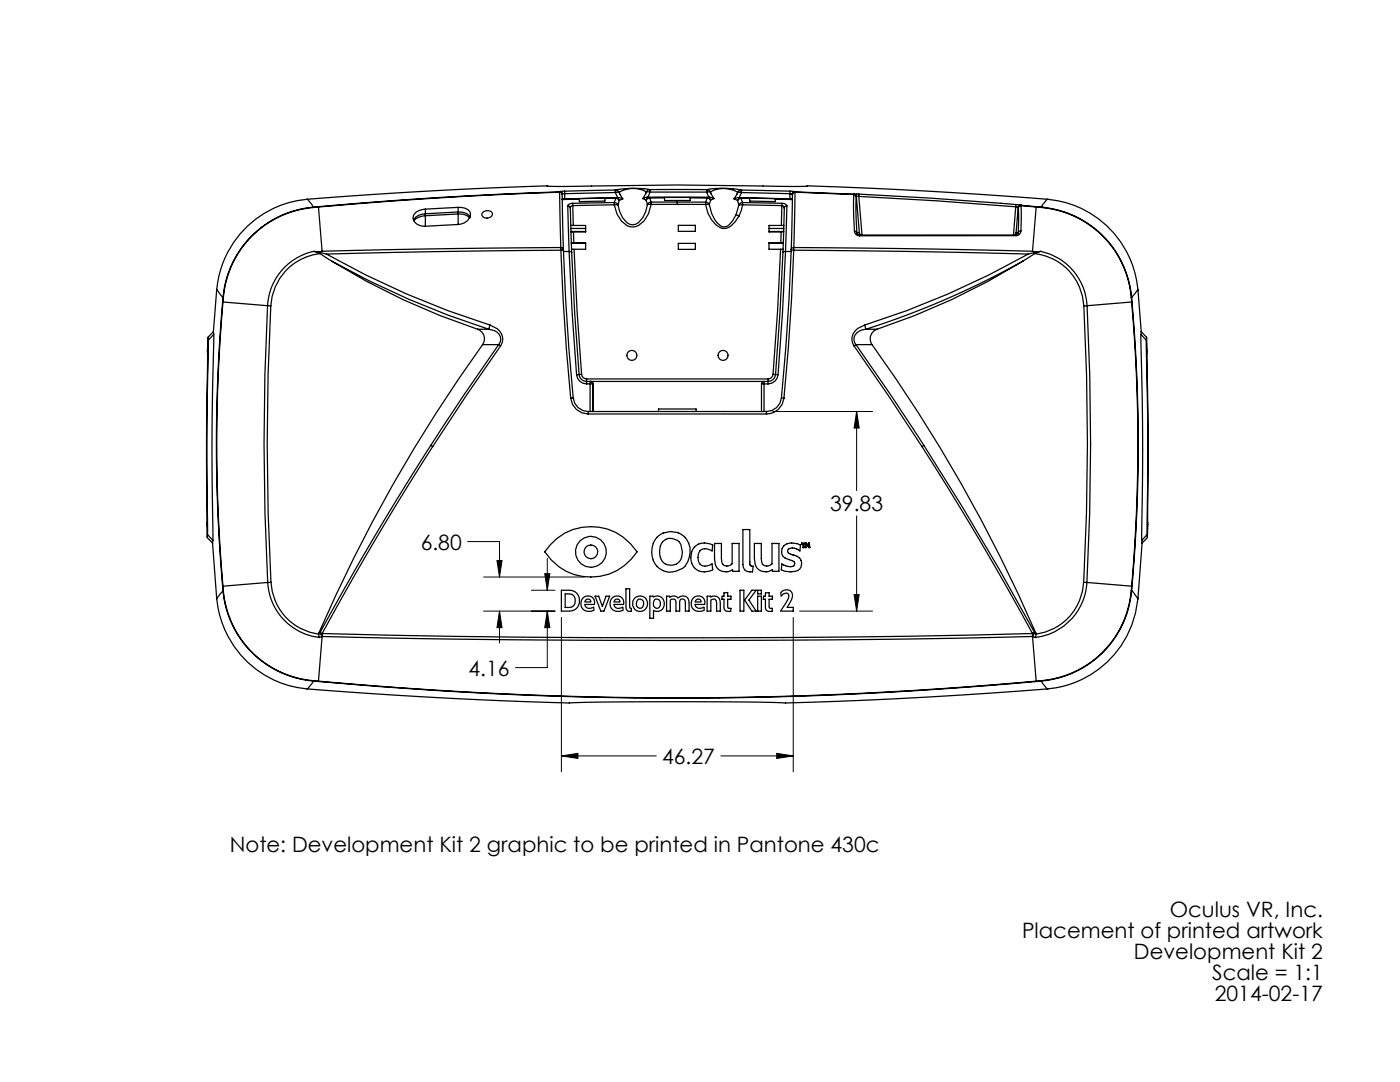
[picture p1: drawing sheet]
<svg xmlns="http://www.w3.org/2000/svg" width="279mm" height="216mm" viewBox="0 0 279 216" stroke-linecap="round" stroke-linejoin="round" font-family="sans-serif">
<g fill="none" stroke="#000" stroke-width=".2">
<path d="M154.2 82.1h19.9M171 82.1l.5 3.3h-1zM171 82.1v15.8M93.3 108.1h6.4v7M96.5 115.1h20.2M99.2 111.8h1l-.5 3.3zM106 117.8h4.8M108.7 114.5h1l-.5 3.3zM109.2 111.4v6.4M170.5 118.6h1l-.5 3.3zM171 102.9v19M96.5 121.9h14.3"/>
<path d="M99.7 121.9l.5 3.3h-1zM99.7 121.9v6.4M109.2 121.9l.5 3.3h-1zM109.2 121.9v11.3h-6.3M112 123.2v30.8M158.3 123.2v30.8M159.6 121.9h14.5M112 150.8l3.3-.5v1zM112 150.8h19M143.9 150.8h14.4M155 150.3l3.3 .5-3.3 .5z"/>
</g>
<g fill="none" stroke="#000" stroke-width=".25">
<path d="M61.4 39.8a877.6 877.6 0 0 1 48.2-2.6h5.1a947.3 947.3 0 0 1 39.3 0h5.3l1.9-.1a1018.5 1018.5 0 0 1 43.9 2.4l3.9 .3M61.4 39.8a19.9 19.9 0 0 0-18.1 18M61.4 39.8l.8 1 .2 .5M111.7 38.3l-24.6 1.1-23.6 1.8M111.7 38.3l.3 .1 .2 .4M111.7 38.3h.1M111.7 38.3l.4 .2 .1 .3M111.7 38.3l.2 11.1M111.7 38.3l-20.2 1-14.2 .9-13.7 1.1M111.7 38.2l.3 .2 .2 .3M111.7 38.2v.1M112.2 38.7v.1"/>
<path d="M112.2 38.8l.2 11M112.2 38.7h.1M112.7 38.6l-.5 .1M112.7 38.6v1.1M112.7 38.1l-1 .1M112.7 38.1v.5M115.6 39.7l-3.4 .1 .5-.1M122.8 38.4l.5 1M122.8 38.4l-10.1 .2M122.8 37.9l-10.1 .2M122.8 37.9v.5M122.8 37.9l.1 .5"/>
<path d="M122.8 37.9l.5 .1 .3 .4M122.9 38.4h-.1M122.9 39.6l.4 .1 .3 .3M122.9 39.6h-2.2v.5l-5.1 .1v-.5l-3.4 .1M122.9 39.6l-.3 .8M122.9 39.5l.4 .1 .3 .4M122.9 39.5v.1M122.9 39.5h-2.2M123.4 39.4l.9 .3M123.4 39.4l-.5 .1M123.4 39.4l-10.7 .3M123.6 38.4l.7 1.3"/>
<path d="M123.6 38.4h-.7M123.6 40l-.3 .9M124.3 39.7l-.7 .3M128.3 39.6l.7 .3M129 39.9l.2 .9M129 38.3l-1-.4-1.4-.3a5.3 5.3 0 0 0-3 .8M129 38.3l-.7 1.3M129.2 39.4l-.9 .2M129.2 39.4h.4M129.2 39.4h12.3M129.6 39.4l-.4 .1-.2 .4M129.6 39.4v.1"/>
<path d="M129.6 39.4h11.6M129.6 39.5l-.3 .1-.3 .3M129.6 39.5l.4 .8M129.6 39.5h3v.5h5.1v-.5h3.4M129.7 38.3h-.7M129.7 38.3h.1M129.7 37.8h.1M129.7 37.8a20.2 20.2 0 0 0-6.9 .1M129.7 37.8v.5M129.7 37.8l-.5 .2-.2 .3M129.7 37.8h11.3M129.7 38.3l-.4 1.1"/>
<path d="M129.7 38.3h11.3M141 38.3l.5 1.1M141 37.8h.1M141 37.8v.5M141.1 37.8a20.1 20.1 0 0 1 6.9 .1M141.1 37.8v.5M141.1 37.8l.4 .2 .3 .3M141.1 38.3h.7M141.1 38.3h-.1M141.1 39.5l.4 .1 .3 .3M141.1 39.5l-.3 .8M141.2 39.4l.4 .2 .2 .3"/>
<path d="M141.2 39.4l-.1 .1M141.5 39.4h.1M141.6 39.4l.9 .2M141.6 39.4h-.4M141.8 38.3l.7 1.3M141.8 38.3a5.3 5.3 0 0 1 5.4 .1M141.8 39.9l-.2 .9M142.5 39.6l-.7 .3M146.5 39.7l.7 .3M147.2 40l.3 .9M147.2 38.4l-.7 1.3M147.2 38.4h.7"/>
<path d="M147.2 38.4h.1M147.4 39.4l-.9 .3M147.4 39.4l.5 .1M147.4 39.4h.1M147.5 39.4l10.1 .3M147.9 39.5l-.5 .2-.2 .3M147.9 39.5h1.7M147.9 39.5v.1M147.9 39.6l-.4 .1-.3 .3M147.9 39.6l.3 .8M147.9 39.6h1.7M147.9 38.4h.1"/>
<path d="M148 37.9l9.7 .2M148 37.9l-.1 .5M148 37.9v.5M148 37.9l-.5 .1-.3 .4M148 38.4l-.5 1M148 38.4l9.7 .2M157.6 39.7l.5 .1-8.5-.3v.6l5.1 .1v-.5l3.4 .1M157.7 38.6l.4 .1M157.7 38.6l-.1 1.1M157.7 38.1l1 .1M157.7 38.1v.5M158.1 38.8l-.2 11"/>
<path d="M158.1 38.7v.1M158.7 38.3l-.4 .2-.2 .3M158.7 38.3l-.3 11.1M158.7 38.3l11.7 .5M158.7 38.3l-.4 .1-.2 .4M158.7 38.3l11.7 .4M158.7 38.3h.1M158.7 38.2l-.4 .2-.2 .3M158.7 38.2v.1M170.4 38.8l-.1 3.1 .2 4.2M170.4 38.8l.3 .1 .2 .3M170.4 38.7l.3 .2 .2 .3"/>
<path d="M170.4 38.7v.1M170.4 38.7l.4 .2 .1 .3M170.4 38.7h.1M170.9 39.2l-.1 3 .2 4.2M170.9 39.2h.1M170.9 39.2l.6 7.2M171.4 39.2h-.5M171.4 39.2l15.6 .9 15.7 1.2M171.4 39.2l.6 7.7M171.4 38.7a823.5 823.5 0 0 1 31.4 2.1M171.4 38.7h-1M171.4 38.7v.5"/>
<path d="M209 39.8l-.6 .7a.6 .6 0 0 0-.3 .9l-1.3-.2M209 39.8a19.9 19.9 0 0 1 18.1 18M43.3 57.8l-.7 8.4M43.3 57.8h.1M43.3 57.8l1.2 1.6M44.5 59.4l-.1 .9M44.6 59.3l-.1 1M44.6 59.3l-.1 .1M62.4 41.4a19.7 19.7 0 0 0-17.8 17.9M62.4 41.3v.1M62.4 41.3a19.8 19.8 0 0 0-17.9 18.1M62.7 50.2a11.7 11.7 0 0 0-9.3 10.8"/>
<path d="M62.7 50.2l1.1 .4M62.7 50.2l.6 .1M63.3 50.3l.5 .3M63.4 50.3l2.8 1.8M63.4 50.3h-.1M63.4 50.3h.2M63.5 41.2l-1.1 .1M63.5 41.2l.1 .1M63.6 41.3l.7 8.8M63.6 41.3l-1.2 .1M63.6 50.3l1.5 .4M63.8 50.6a11.1 11.1 0 0 0-9.8 10.4"/>
<path d="M64.3 50.1l-.7 .2M65.1 50.7a169.7 169.7 0 0 0 32.7 14.2M66.2 52.1a137.9 137.9 0 0 0 29.1 13.6M66.2 52.1a170.9 170.9 0 0 0 31.3 13.6M84.9 41.7a2.87 2.87 0 0 0-2.4 1.2 1.73 1.73 0 0 0 1.7 2.2l.7 .1M84.9 41.7v3.5M91.4 42.7h.5a2.6 2.6 0 0 1 1.8 .7M91.4 42.7l-6.8 .4a3.3 3.3 0 0 0-2 .9M91.4 42.7v2.1M91.4 41.4l-6.5 .3M91.4 44.8l-6.5 .4M91.4 41.4a2.22 2.22 0 0 1 2.5 1.3 2.4 2.4 0 0 1-2.5 2.1"/>
<path d="M91.4 42.3l-6.5 .4a2.67 2.67 0 0 0-2.4 1.2M91.4 42.3a2.94 2.94 0 0 1 2.2 .7l.2 .5M91.4 42.3v.4M91.4 41.4v.9M96.4 42.3a1.22 1.22 0 0 1 1.9 .4 1.13 1.13 0 0 1-1 .8 1.13 1.13 0 0 1-1.1-.6zM111.9 49.4v.5M111.9 49.4l-27.8 .3-19.8 .4M111.9 49.4l.4 .1 .1 .3M111.9 49.9l-26.9 .3-19.9 .5M111.9 49.9l.5 9.9 .6 9.8 .9 9.8M112.4 49.8l-.5 .1M112.4 49.8l.5 9.9 .6 9.8 .9 9.9"/>
<path d="M113.3 41.1l.3 9.1M113.3 41.1l.4 .1 .1 .3M113.6 50.2h-1.1M113.6 50.2l.6 12.3 .9 12.3M113.6 50.2l.5 .2M113.8 41.5l.3 8.9M113.9 45h3v.6M113.9 45.6h3M113.9 46.2h3M113.9 46.3h.5M114 48.5h2.9M114.1 50.4l.6 12.1 .9 12.2"/>
<path d="M114.3 40.6l-.7 .1-.3 .4M114.3 40.6v.4M114.3 41l-.3 .2-.2 .3M114.3 41l.1 4M114.4 46.3l.1 2.2M114.5 48.5h-.5M114.5 48.5h2.4v1.2h-2.8M114.6 49.7l.6 12.5 .9 12.5M116.9 45.6v.7h-2.5M122.6 40.4l.4 .1 .3 .4M122.6 40.4v.5M122.6 40.4l-8.3 .2"/>
<path d="M122.6 40.9h.7M122.6 40.9l-8.3 .1M129.2 40.8a5 5 0 0 1-2.3 3.9l-.6 .2-.6-.1a4.9 4.9 0 0 1-2.4-3.9M129.9 40.8h.1M129.9 40.8h-.7M130 40.3l-.1 .5M130 40.3v.5M130 40.3l-.5 .2-.3 .3M130 40.8a5.1 5.1 0 0 1-3.1 4.4 2.71 2.71 0 0 1-2.9-1.1l-.9-1.4-.5-1.8M135.2 40.3v.5M135.2 40.3h-5.2M135.2 40v.3"/>
<path d="M135.2 40.8h-5.2M135.2 40.8h5.6M135.2 40.3h5.6M135.4 48.6h3.4v1.2h-3.4zM135.4 45h3.4v1.2h-3.4zM140.8 40.8a5.7 5.7 0 0 0 3.5 4.8 2.69 2.69 0 0 0 2.4-1.3l.8-1.2M140.8 40.8h.8M140.8 40.3l.5 .2 .3 .3M140.8 40.3v.5M141.6 40.8a7.4 7.4 0 0 0 1 2.9l.1 .2a2.81 2.81 0 0 0 2 1.4 2.32 2.32 0 0 0 1.5-1.2l.7-1.3M146.9 42.8l.6 .3M147.5 40.9l-.6 1.9"/>
<path d="M148.2 40.9l-.7 2.2M148.2 40.9h-.7M148.2 40.9l7.8 .1M148.2 40.4l7.8 .2M148.2 40.4v.5M148.2 40.4l-.5 .2-.2 .3M153.5 45.6v.7h2.4M153.5 48.5h2.8M153.5 45.6h2.9M153.5 46.2h2.9M155.8 49.7l-.6 12.5-.9 12.5M155.8 48.5h.5"/>
<path d="M155.8 48.5h-2.3v1.2h2.8M155.9 46.3l-.1 2.2M156 41l.4 .2 .1 .3M156 41l-.1 4M156 40.6l.8 .1 .2 .4M156 40.6v.4M156.3 50.4l-.6 12.1-.9 12.2M156.4 46.3h-.5M156.4 45h-2.9v.6M156.5 41.5l-.2 8.9M156.8 50.2l-.6 12.3-.9 12.3M156.8 50.2l-.5 .2"/>
<path d="M156.8 50.2h1.1M157 41.1l-.2 9.1M157 41.1l-.3 .1-.2 .3M157.9 49.8l-.4 9.9-.7 9.8-.9 9.9M157.9 49.8l.5 .1M158 49.6v.2M158.4 49.9l-.4 9.9-.7 9.8-.8 9.8M158.4 49.9l26.9 .3 19.9 .5M158.4 49.4v.5M158.4 49.4l27.8 .3 19.9 .4M158.4 49.4l-.4 .1-.1 .3M170.5 46.1l.3 .6 .7 .3"/>
<path d="M170.5 46.1l.4 .1 .1 .2M171 46.4l.1 .3 .4 .2M171 46.4h.5M171.5 46.9v.1M171.5 46.9h31.2M171.5 46.4l.4 .5M202.7 41.3l.5 .1M202.7 41.3l-.4 5.6M202.7 46.9l.1 .1M202.8 40.8l.9 .1M202.8 40.8l-.1 .5M202.8 47h-31.3"/>
<path d="M202.8 46.4l-.4 .5M202.8 46.4h.4M203.2 41.4h.1M203.2 41.4l-.4 5M203.2 46.4l-.1 .3-.4 .2M203.2 41.4v5M203.3 41.2v.1M203.3 41.2l-.1 .2M203.3 41.3l-.1 .1M203.5 41l-.2 .2M203.7 40.9l-.3 .2-.2 .3M203.7 40.9l.1 .1"/>
<path d="M203.7 46.1a.96 .96 0 0 1-.9 .9M203.7 46.1l-.3 .1-.2 .2M203.8 41l-.1 5.1M203.8 41l-.5 .3M203.8 41l3.1 .3M203.8 41h-.3M203.8 41h.1M203.8 41l3 .2M204.2 52.1a137.8 137.8 0 0 1-29.2 13.6M204.2 52.1a170.5 170.5 0 0 1-31.4 13.6M205.2 50.7a169.7 169.7 0 0 1-32.6 14.2M206.1 50.1l.7 .2"/>
<path d="M206.5 50.6a11.1 11.1 0 0 1 9.8 10.4M206.8 50.3l-1.6 .4M206.8 41.2l-.7 8.9M206.9 41.3l2.4 .3a19.6 19.6 0 0 1 6.8 2.4 19.6 19.6 0 0 1 9.7 15.3M206.9 41.3a19.7 19.7 0 0 1 16.6 10.3 19.9 19.9 0 0 1 2.3 7.8M206.9 50.3l-2.7 1.8M206.9 50.3h.1M206.9 50.3h-.1M207 50.3l-.5 .3M207.7 50.2l-1.2 .4M207.7 50.2a11.7 11.7 0 0 1 9.3 10.8M207.7 50.2l-.7 .1"/>
<path d="M225.8 59.3v1M225.8 59.3v.1M225.8 59.4l.1 .9M227.1 57.8l-1.3 1.6M227.1 57.8l.7 8.4M41.4 70l-.2 19.7 .2 17.4M41.5 67.5l-.1 2.5M41.6 67.9v.8a811 811 0 0 0-.2 38M42.6 66.2v.5M42.6 66.2l-1.1 1.1 .1 .6M42.6 66.7l-.3 20.6 .2 20.5M42.6 66.7l-1 1.2"/>
<path d="M44.4 60.3a324.8 324.8 0 0 0 0 56.7M44.4 60.3h.1M44.5 60.3a324.1 324.1 0 0 0 0 56.7M44.5 60.3l8.9 .7M53.4 61a531.8 531.8 0 0 0 0 55.2M53.4 61h.6M54 61a518.3 518.3 0 0 0 .1 55.2M95.3 65.7a2 2 0 0 1 1 3.1M95.3 65.7h2.2M96.3 68.8a309.6 309.6 0 0 0-32.7 57.5M96.3 68.8h3.2M97.5 65.7a2.28 2.28 0 0 1 2.4 2l-.1 .6-.3 .5"/>
<path d="M97.8 64.9a2.88 2.88 0 0 1 2.4 3.5l-.3 .6M97.8 64.9l-.3 .8M99.5 68.8l-6.9 9.9-6.6 10.2M99.5 68.8l.4 .2M99.9 69l-6.8 9.9-6.8 10.2M113.9 79.4a3.5 3.5 0 0 0 3.5 3.2M114.4 79.4h-.5M114.4 79.4a3 3 0 0 0 3 2.7M115.1 74.8a2 2 0 0 0 2 1.8M115.6 74.7l-.5 .1M115.6 74.7a1.5 1.5 0 0 0 1.5 1.4M116.1 74.7h-.5"/>
<path d="M116.1 74.7a1 1 0 0 0 1 .9M117.1 76.1v.5M117.1 75.6v.5M117.1 76.1h36.2M117.1 75.6h36.2M117.8 76.6h.5M117.8 76.6v-.5l.3 .2 .2 .3M117.8 76.6h-.7M117.8 76.6v5.5M117.9 76.1l.3 .1 .2 .4M118.3 76.6v5.5M118.3 76.6h.1"/>
<path d="M118.4 76.6v5.5M152 76.6v5.5M152.5 76.6v5.5M152.5 76.6h-.5M152.5 76.6v-.5l-.4 .2-.1 .3M152.5 76.6h.8M153.3 76.1v.5M153.3 75.6v.5M154.3 74.7h.5M154.3 74.7a1 1 0 0 1-1 .9M154.8 74.7a1.5 1.5 0 0 1-1.5 1.4M154.8 74.7l.5 .1"/>
<path d="M155.3 74.8a2 2 0 0 1-2 1.8M155.9 79.4a3 3 0 0 1-2.9 2.7M155.9 79.4h.6M156.5 79.4a3.5 3.5 0 0 1-3.5 3.2M170.4 69l6.9 9.9 6.7 10.2M170.8 68.8l6.9 9.9 6.7 10.2M170.8 68.8l-.4 .2M170.8 68.8h3.2M172.6 64.9a3.1 3.1 0 0 0-2.6 2.9l.4 1.2M172.6 64.9l.2 .8M172.8 65.7l-.6 .1a2.24 2.24 0 0 0-1.8 2.1l.4 .9M172.8 65.7h2.2"/>
<path d="M174 68.8a309.6 309.6 0 0 1 32.7 57.5M175 65.7a2 2 0 0 0-1 3.1M216.3 61a518.2 518.2 0 0 1 0 55.2M217 61h-.7M217 61a531.7 531.7 0 0 1-.1 55.2M225.8 60.3l-8.8 .7M225.8 60.3a324 324 0 0 1 .1 56.7M225.9 60.3a324.6 324.6 0 0 1 0 56.7M225.9 60.3h-.1M227.7 66.7v.3a786.7 786.7 0 0 1 .2 40.8M227.7 66.7l1.1 1.2M227.8 66.2l-.1 .5"/>
<path d="M227.8 66.2l1 1.1v.6M228.8 67.9l.3 19.5-.2 19.3M228.8 67.5l.2 2.5 .1 15.4v19.3M86 88.9l.3 .2M86 88.9l-1 1.4a593.4 593.4 0 0 0-21.1 35.9M86.3 89.1a592.5 592.5 0 0 0-22 37.3M117.4 82.6h35.6M117.4 82.1v.5M117.4 82.1h35.6M131.4 82.1v-.5h7.5v.5M153 82.1v.5M184 89.1a593.1 593.1 0 0 1 22.1 37.3"/>
<path d="M184.4 88.9l-.4 .2M184.4 88.9l7.6 12.2 7.4 12.5 7.1 12.6M41.4 106.7l1.1 1.1M41.4 106.7v.6l1 1.1M42.4 108.4l.8 11.1M42.5 107.8l-.1 .6M43.2 119.5a19.9 19.9 0 0 0 18.2 18M44.4 117l.1 .9M44.5 117l.1 .9M44.5 117h-.1M44.5 117.9a19.8 19.8 0 0 0 18 18M44.5 117.9h.1"/>
<path d="M44.5 117.9l-1.3 1.6M44.6 117.9a19.7 19.7 0 0 0 17.9 17.9M53.4 116.2l-8.9 .8M53.4 116.2a11.7 11.7 0 0 0 10.3 11M54.1 116.2a11 11 0 0 0 9.5 10.4M54.1 116.2h-.7M109.9 108.7a10.9 10.9 0 0 1 17.2 1.4 11 11 0 0 1-18.4 0zM112 117.8a3.5 3.5 0 0 1 3.1 .5l.4 .7 .1 .8a2.01 2.01 0 0 1-2 2.1h-1.6zM112.8 118.5h.8a1.36 1.36 0 0 1 1.2 1.4 1.36 1.36 0 0 1-1.2 1.3h-.8zM116.3 119.4a1.34 1.34 0 0 1 1.7-.4 1.34 1.34 0 0 1 .6 1.6h-1.9l.1 .4 .5 .4h.6l.6-.3v.7a1.94 1.94 0 0 1-1.9 0l-.3-.3a1.64 1.64 0 0 1 0-2.1zM116.9 119.7a.57 .57 0 0 1 .7-.2 .57 .57 0 0 1 .3 .6h-1.2zM118.8 119h.7l.7 2 .7-2h.8l-1.2 2.9h-.6z"/>
<path d="M122.1 119.4a1.34 1.34 0 0 1 1.7-.4 1.34 1.34 0 0 1 .6 1.6h-1.9l.1 .4 .5 .4h.6l.6-.3v.7a1.94 1.94 0 0 1-1.9 0l-.3-.3a1.64 1.64 0 0 1 0-2.1zM122.8 119.7a.57 .57 0 0 1 .6-.2 .57 .57 0 0 1 .3 .6h-1.2zM124.9 117.5h.8v3.4a.32 .32 0 0 0 0 .4 .32 .32 0 0 0 .3 .1v.6a.79 .79 0 0 1-1.1-.8zM127.2 119.8l.6-.3 .5 .3a1.01 1.01 0 0 1-.7 1.6l-.4-.3-.2-.3v-.4zM129.7 119h.6l.1 .1a1.54 1.54 0 0 1 2 .6 1.54 1.54 0 0 1-.4 2l-.1 .1a1.44 1.44 0 0 1-1.5 0v1.6h-.7zM130.6 119.7l.4-.2 .5 .2a1.1 1.1 0 0 1-.1 1.6l-.4 .1a1.08 1.08 0 0 1-.4-1.7zM131.2 107.2a3.9 3.9 0 0 1 4.8-.6 3.9 3.9 0 0 1 1.6 4.6 3.7 3.7 0 0 1-4.7 2.9 4.2 4.2 0 0 1-1.7-6.9zM132.4 107.9a2.18 2.18 0 0 1 3.5 .8 2.87 2.87 0 0 1-1 3.9 2.35 2.35 0 0 1-2.5-.3 2.35 2.35 0 0 1-.8-2.4 2.68 2.68 0 0 1 .8-2zM133 119h.6l.1 .2a1.15 1.15 0 0 1 1.6 .2 1.23 1.23 0 0 1 1.5-.4 1.23 1.23 0 0 1 .7 1.3v1.6h-.7l-.1-2-.2-.3h-.6l-.3 .5v1.8h-.7l-.1-2.2a.65 .65 0 0 0-1 .1v2.1h-.8zM138.3 119.4a1.34 1.34 0 0 1 1.7-.3 1.34 1.34 0 0 1 .6 1.5h-1.9a1.15 1.15 0 0 0 1.7 .6l.1-.1v.7a1.94 1.94 0 0 1-1.9 0l-.3-.3a1.64 1.64 0 0 1 0-2.1zM138.6 109.2a2.94 2.94 0 0 1 3.6-.4l-.1 1.1a1.69 1.69 0 0 0-2.7 .6 1.91 1.91 0 0 0 .8 2.4 2.26 2.26 0 0 0 1.9-.4l.1 1.2a2.87 2.87 0 0 1-3.4-.2 2.87 2.87 0 0 1-.8-3.4zM138.9 119.7a.57 .57 0 0 1 .7-.2 .57 .57 0 0 1 .3 .6h-1.2z"/>
<path d="M141.1 119h.7v.1a1.22 1.22 0 0 1 1.4 0 1.22 1.22 0 0 1 .5 1.2v1.6h-.7v-1.6l-.1-.6a.67 .67 0 0 0-1 .1v2.1h-.8zM142.6 108.4h1.4l.1 3.8a1.14 1.14 0 0 0 .9 .8 1.14 1.14 0 0 0 1.1-.5v-4.1h1.4v5.6h-1.3v-.3a2.27 2.27 0 0 1-2.6 .1 2.27 2.27 0 0 1-1-2.4zM144.5 118.3l.7-.1v.8h.7v.6h-.7v1.3a.42 .42 0 0 0 .2 .5 .42 .42 0 0 0 .5 0l-.1 .6h-.5a.74 .74 0 0 1-.8-.8v-1.6h-.4v-.6h.4zM147.7 117.8h.8v4.1h-.8zM148.3 105.7h1.3v6.4a.6 .6 0 0 0 .5 .9h.2l-.1 1.1a1.46 1.46 0 0 1-1.9-1.4zM150.1 117.8h.8l-1.4 1.9 1.4 2.2h-.8l-1.5-2.2zM150.6 108.4h1.3l.1 3.8a1.14 1.14 0 0 0 1 .8 1.14 1.14 0 0 0 1.1-.5v-4.1h1.4v5.6h-1.3l-.1-.3a2.27 2.27 0 0 1-2.5 .1 2.27 2.27 0 0 1-1-2.4zM151.2 119h.8v2.9h-.8zM151.2 117.8h.8v.7h-.8zM152.8 118.3l.7-.1v.8h.6v.6h-.6v1.3a.42 .42 0 0 0 .1 .5 .42 .42 0 0 0 .5 0v.6h-.5a.74 .74 0 0 1-.8-.8v-1.6h-.5l.1-.6h.4zM156 118.1a1.29 1.29 0 0 1 1.8-.2 1.29 1.29 0 0 1 .1 1.9l-.8 1.4h1.2v.7h-2.5l1.4-2.2a.81 .81 0 0 0-.3-1.4l-.6 .2-.4 .5-.1-.7zM156.5 108.9a2.92 2.92 0 0 1 3.3-.1l-.2 1.1-.1-.1a1.68 1.68 0 0 0-2.3 0 1.13 1.13 0 0 0 1.3 1 1.64 1.64 0 0 1 1.5 1.4 1.64 1.64 0 0 1-1.2 1.8l-1 .1-1.2-.1-.7-.3 .1-1.2 .2 .1a2.13 2.13 0 0 0 2.3 .2 .69 .69 0 0 0 0-.7 .69 .69 0 0 0-.7-.3l-.3-.1a1.61 1.61 0 0 1-1.4-1.1 1.61 1.61 0 0 1 .4-1.7z"/>
<path d="M160 108.4h.7v.2h-.3v.7h-.2v-.7h-.2zM160.8 108.4l.4 .3 .3-.3 .1 .9h-.2v-.6l-.2 .4-.3-.4v.6h-.2zM161.1 109.1h.1M216.3 116.2a11 11 0 0 1-9.5 10.4M216.3 116.2h.6M216.9 116.2l9 .8M216.9 116.2a11.7 11.7 0 0 1-10.3 11M225.8 117.9a19.7 19.7 0 0 1-18 17.9M225.8 117.9a20.2 20.2 0 0 1-1.3 5.7l-1.2 2.4-1.6 2.4-1.8 2-2.4 1.9a19.9 19.9 0 0 1-9.7 3.6M225.8 117.9h.1M225.8 117.9l1.3 1.6M225.9 117l-.1 .9"/>
<path d="M225.9 117h.1M227.1 119.5a19.9 19.9 0 0 1-18.1 18M227.9 107.8v.6M227.9 108.4l-.8 11.1M228.9 106.7l-1 1.1M228.9 106.7l.1 .6-1.1 1.1M229.1 104.7l-.1 2.4M61.4 137.5l15.6 1.1 17.3 1a325.6 325.6 0 0 0 30.9 .4l24.4 .1a240.2 240.2 0 0 0 24.8-.5l17.7-.9 16.9-1.2M62.5 135.8v.1M62.5 135.8l1.1 .1M62.5 135.9l-1.1 1.6M62.5 135.9l1 .1"/>
<path d="M63.5 136a780.3 780.3 0 0 0 95.1 2.9 824.7 824.7 0 0 0 48.2-2.9M63.6 135.9a771.3 771.3 0 0 0 143.2 0M63.6 135.9l-.1 .1M63.6 126.6l.1 .6M63.6 126.3v.3M63.9 126.2l.4 .2M63.9 126.2l.4 .8M63.9 126.2l-.3 .1M64.3 127l-.7 8.9M64.3 127l-.6 .2M64.3 126.4a2971.6 2971.6 0 0 0 117 .6l24.8-.6M64.3 126.4v.6"/>
<path d="M206.1 126.4v.6M206.1 127l-33 .6-35.8 .2a2532.6 2532.6 0 0 1-73-.8M206.1 127l.7 8.9M206.1 127l.5 .2M206.5 126.2l-.4 .2M206.5 126.2l-.4 .8M206.5 126.2l.2 .1M206.7 126.3l.1 .3M206.8 126.6l-.2 .6M206.8 135.9v.1M207.8 135.9l1.2 1.6M207.8 135.9l-1 .1"/>
<path d="M207.8 135.8v.1M207.8 135.8l-1 .1"/>
<circle cx="126.1" cy="70.9" r="1"/>
<circle cx="144.3" cy="70.9" r="1"/>
<circle cx="117.9" cy="110.1" r="1.36"/>
<circle cx="117.9" cy="110.1" r="3.1"/>
<circle cx="127.7" cy="120.5" r="1.55"/>
</g>
<path d="M112 150.8l3.3-.5v1zM155 150.3l3.3 .5-3.3 .5zM109.2 121.9l.5 3.3h-1zM108.7 114.5h1l-.5 3.3zM99.7 121.9l.5 3.3h-1zM99.2 111.8h1l-.5 3.3zM170.5 118.6h1l-.5 3.3zM171 82.1l.5 3.3h-1z" fill="#000"/>
<g font-size="4.2">
<text x="165.7" y="102">39.83</text>
<text x="84" y="109.7">6.80</text>
<text x="93.5" y="134.8">4.16</text>
<text x="132.1" y="152.4">46.27</text>
<text x="45.9" y="170">Note: Development Kit 2 graphic to be printed in Pantone 430c</text>
<text x="233.5" y="183">Oculus VR, Inc.</text>
<text x="204" y="187.2">Placement of printed artwork</text>
<text x="226.3" y="191.4">Development Kit 2</text>
<text x="241.9" y="195.6">Scale = 1:1</text>
<text x="242.4" y="199.7">2014-02-17</text>
</g>
</svg>
